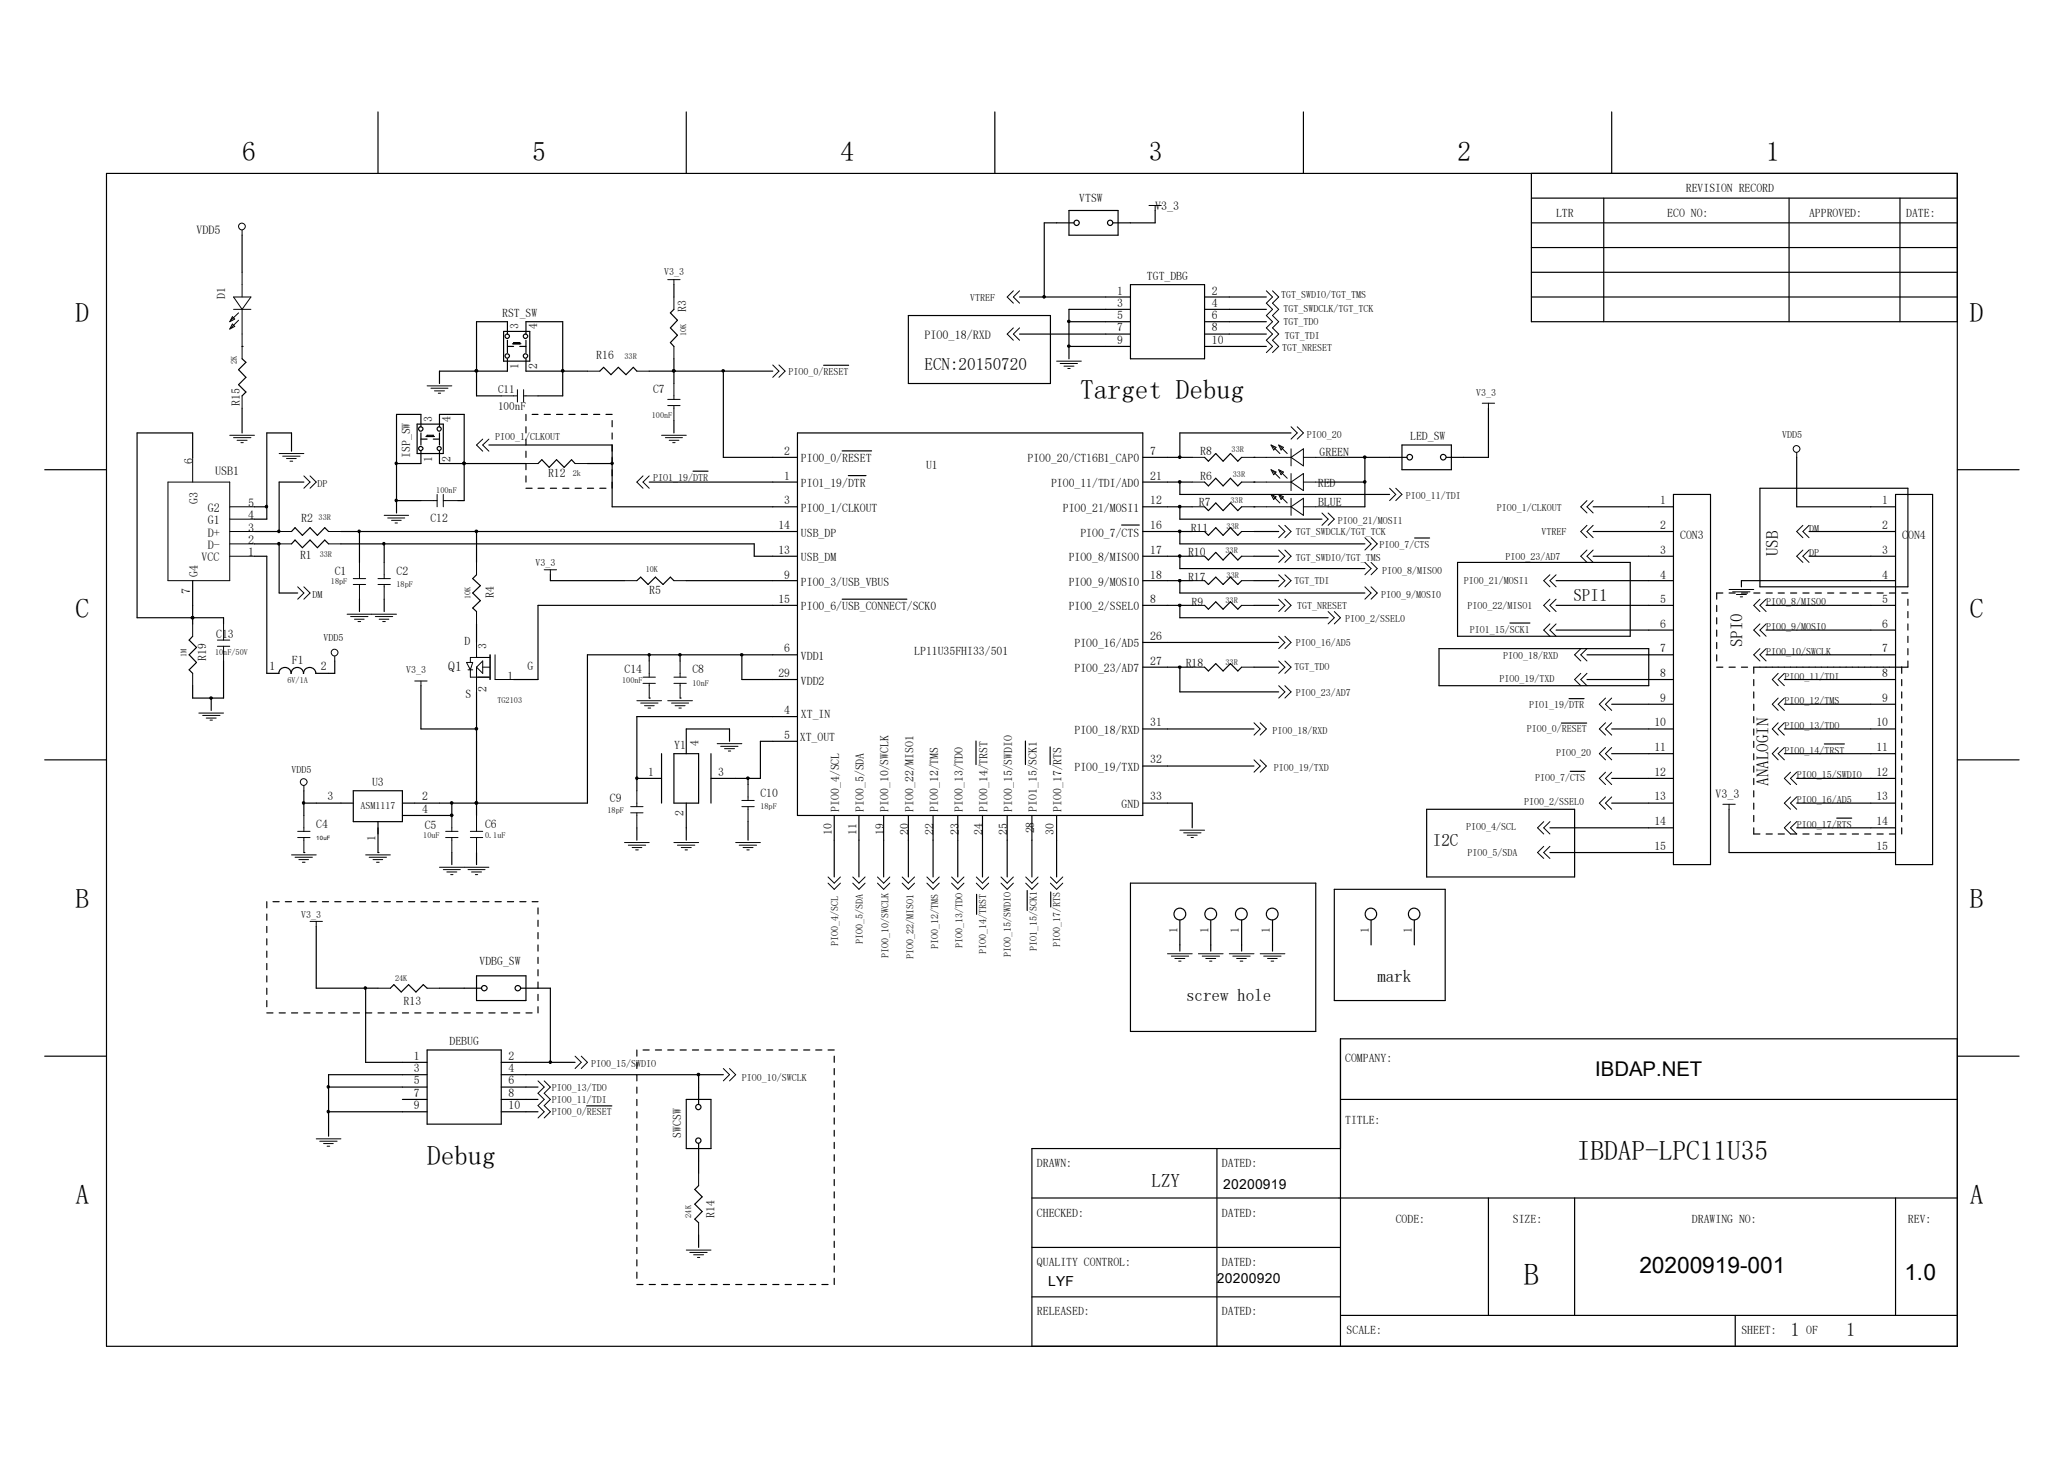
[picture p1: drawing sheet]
<svg xmlns="http://www.w3.org/2000/svg" width="297mm" height="210mm" viewBox="0 0 297 210" stroke-linecap="round" stroke-linejoin="round" font-family="sans-serif">
<g fill="none" stroke="#000" stroke-width=".17">
<path d="M54.4 16.1v8.8M98.8 16.1v8.8M143.2 16.1v8.8M187.6 16.1v8.8M231.9 16.1v8.8M15.3 24.9h266.4v168.8h-266.4zM34.8 33.8v5.4M153.8 30.3h7.1v3.5h-7.1zM154.6 32.1h-4.3v10.6M166.2 30.3v1.8h-6M220.4 28.5h61.3M220.4 32.1h61.3"/>
<path d="M220.4 39.2h61.3M220.4 24.9v21.4h61.3M220.4 35.6h61.3M230.8 28.5v17.8M257.5 28.5v17.8M273.4 28.5v17.8M34.8 49.8h.1M34.8 51.6l.6 .5-1.1 1.1 1.1 1.1-1.1 1 1.1 1.1-.6 .6M34.8 58.7v3.6M68.6 53.4h.1M72.5 47.7h3.7v4.3h-3.7zM73 48.1v-1.8h-4.4v10.7h3.5"/>
<path d="M73 51.6v1.8h-9.8v1.8M73 49.8h.9M73 49v1.7M73.7 49.5h1.3M73.9 49.5v-.2h.9v.2M74.8 49.8h.9M75.7 48.1v-1.8h5.3v10.7h-3.6M75.7 49v1.7M75.7 51.6v1.8h8.8M75.7 59.6v.9M76.6 59.6h.8M78.3 59.6h.9"/>
<path d="M80.1 59.6h.9M81 53.4h.1M81.9 59.6h.9M83.7 59.6h.8M85.4 59.6h.9M86.3 53.4l.6-.6 1 1.1 1.1-1.1 1.1 1.1 1-1.1 .6 .6M87.2 59.6h.9M93.4 53.4h17.8M97 53.4h.1M97 44.5l-.5 .5 1 1.1-1 1.1 1 1-1 1.1 .5 .5M97 41v1.7M97 51.6v3.6"/>
<path d="M104.1 53.4v12.4h10.7M118.5 52.5h3.6M130.7 45.4h20.5v9.8h-20.5zM146.7 42.7h16M146.7 48.1h16M153.8 46.3h8.9M153.8 49.8h8.9M162.7 41h10.7v10.6h-10.7zM162.7 44.5h-8.9v7.1M173.4 42.7h8.8M173.4 46.3h8.8M173.4 44.5h8.8"/>
<path d="M173.4 48.1h8.8M173.4 49.8h8.8M214.2 58.7v7.1h-6M220.4 42.7h61.3M6.4 67.6h8.9M27.7 65.8v-3.5h-8v26.6h12.5v.9M36.6 72.9h1.8M36.6 76.5h3.6M36.6 78.2h3.6M40.2 76.5h.1M40.2 78.2h.1M40.2 78.2v7.1h2.6"/>
<path d="M42 64.9v-2.6h-3.6v12.4h-1.8M42 78.2l.5-.5 1 1.1 1.1-1.1 1.1 1.1 1-1.1 .6 .5M42 76.5l.5-.6 1 1.1 1.1-1.1 1.1 1.1 1-1.1 .6 .6M43.7 69.4h-3.5v7.1M49.1 78.2h59.4v1.8h6.3M49.1 76.5h65.7M51.7 76.5v4.4M55.3 78.2v2.7M57.1 72h3.5M60 61h3.8v4.2h-3.8zM60.6 61.4v-1.8h-3.5v14.2M60.6 62.3v1.7"/>
<path d="M60.6 64.9v1.8h-3.5M60.6 63.2h.9M61.3 62.8h1.2M61.5 62.8v-.2h.9v.2M62.4 63.2h.8M63.2 64.9v1.8h12.5v.9M63.2 61.4v-1.8h3.6v12.4h-.9M63.2 62.3v1.7M66.8 66.7h.1M68.6 76.5v4.4M70.4 64h17.7v8.9h26.7M75.7 61.4v.9"/>
<path d="M75.7 63.2v.8M75.7 64.9v.9M75.7 68.5v.9M75.7 70.2h.9M77.4 70.2h.9M77.4 66.7l.6-.6 1 1.1 1.1-1.1 1.1 1.1 1.1-1.1 .5 .6M79.2 70.2h.9M81 70.2h.9M82.8 70.2h.9M84.5 70.2h.9M84.5 66.7h3.6M86.3 70.2h.9"/>
<path d="M88.1 60.5v.9M88.1 62.3v.9M93.4 69.4h21.4M97 60.5v1.8M99.7 67.8h2.2M114.8 62.3h49.7v55h-49.7zM121.2 64.9h4.2M122.1 68.4h2.5M161.4 75.5h2.6M164.5 69.4h7.1M164.5 65.8h7.1M164.5 72.9h7.1"/>
<path d="M164.5 76.5h7.1M169.8 69.4v1.7h30.2M169.8 72.9v1.8h20.4M169.8 76.5v1.7h26.6M173.4 72.9l.5 .6 1.1-1.1 1 1.1 1.1-1.1 1 1.1 .6-.6M173.4 65.8l.5 .6 1.1-1.2 1 1.2 1.1-1.2 1 1.2 .6-.6M173.4 76.5l.5 .5 1.1-1.1 1 1.1 1.1-1.1 1 1.1 .6-.5M173.4 69.4l.5 .5 1.1-1.1 1 1.1 1.1-1.1 1 1.1 .6-.5M180.5 72.9h.1M180.5 65.8h.1M180.5 69.4h.1M180.5 76.5h3.5"/>
<path d="M185.8 62.3h-16v3.5M191.1 69.4h5.3M191.1 65.8h11.4M196.4 65.8v7.1h-5.3M201.8 64h7.1v3.6h-7.1zM203.6 77.4h2.1M229.3 72.9h11.5M229.3 76.5h11.5M240.8 71.1h5.4v53.3h-5.4zM253.3 70.2h21.3v14.2h-21.3zM258.6 65.8v7.1h14.2M260.3 76.5h12.5"/>
<path d="M272.8 71.1h5.3v53.3h-5.3zM281.7 67.6h8.9M27.7 88.9h.1M27.7 83.5v6.3M27.7 91.5l-.5 .6 1.1 1-1.1 1.1 1.1 1.1-1.1 1.1 .5 .5M32.2 95.1v5.3h-4.5v-1.7M36.6 80h1.8v16.9h1.8M40.1 96.9a.89 .89 0 0 1 .9-.9 .89 .89 0 0 1 .9 .9M41.9 96.9a.89 .89 0 0 1 .9-.9 .89 .89 0 0 1 .9 .9h-.1M43.7 96.9a.89 .89 0 0 1 .9-.9 .89 .89 0 0 1 .9 .9h-.1M48.2 95.1v1.8h-2.7M51.7 86.2v1.8"/>
<path d="M55.3 86.2v1.8M60.6 98.7v6.2h8M68.6 82.7l-.6 .5 1.1 1.1-1.1 1 1.1 1.1-1.1 1.1 .6 .5M68.6 89.8v2.6M68.6 99.5v17.8M79.2 82.7v.8h10.7M91.7 83.5l.5-.5 1.1 1.1 1-1.1 1.1 1.1 1.1-1.1 .5 .5M93.4 94.2v.9M97.9 94.2v.9M98.8 83.5h16M106.8 94.2v3.6h8M114.8 87.1h-37.4v10.7h-3.5"/>
<path d="M114.8 94.2h-30.3v21.3h-26.6M121.2 86.2h9.3M164.5 96h7.1M164.5 87.1h7.1M164.5 83.5h7.1M164.5 80h7.1M164.5 92.4h19.5M169.8 83.5v1.8h26.6M169.8 80v1.8h26.6M169.8 87.1v1.8h21.3M169.8 96v3.5h14.2M173.4 87.1l.5 .5 1.1-1 1 1 1.1-1 1 1 .6-.5"/>
<path d="M173.4 80l.5 .6 1.1-1.1 1 1.1 1.1-1.1 1 1.1 .6-.6M173.4 83.5l.5 .6 1.1-1.1 1 1.1 1.1-1.1 1 1.1 .6-.6M173.4 96l.5 .5 1.1-1 1 1 1.1-1 1 1 .6-.5M180.5 96h3.5M180.5 87.1h3.5M180.5 83.5h3.5M180.5 80h3.5M207.1 93.3h30.2v5.4h-30.2zM209.8 80.9h24.8v10.6h-24.8zM217.3 89.6h2.9M223.9 87.1h16.9M223.9 83.5h16.9"/>
<path d="M223.9 90.6h16.9M228.4 94.2h12.4M228.4 97.8h12.4M229.3 80h11.5M247.1 96h.8M247.1 87.1v.9M247.1 88.9v.9M247.1 90.6v.9M247.1 92.4v.9M247.1 94.2v.9M247.9 85.3h-.8v.9M248.8 96h.9"/>
<path d="M248.8 85.3h.9M250.6 96h.9M250.6 85.3h.9M252.4 97.8v.9M252.4 99.5v.9M252.4 85.3h.9M254.2 85.3h.9M254.2 94.2h18.6M254.2 87.1h18.6M254.2 90.6h18.6M255.9 85.3h.9M256.8 97.8h16"/>
<path d="M257.7 85.3h.9M259.5 85.3h.8M260.3 80h12.5M261.2 85.3h.9M263 85.3h.9M264.8 85.3h.9M266.6 85.3h.9M268.4 85.3h.8M270.1 85.3h.9M271.9 85.3h.9M272.8 83.5h-22.2v.9M273.7 96v.9"/>
<path d="M273.7 97.8v.9M273.7 99.5v.9M273.7 85.3h.9M274.6 95.1v.9h-22.2v.9M274.6 86.2v.9M274.6 88v.9M274.6 89.8v.8M274.6 91.5v.9M274.6 93.3v.9M6.4 109.3h8.9M30.4 100.4v1.8M43.7 115.5h7.1"/>
<path d="M43.7 113.8v3.5M50.8 113.8h7.1v4.4h-7.1zM54.4 118.2v4.5M57.9 117.3h7.1M65 117.3h.1M65 115.5v1.8M68.6 115.5h.1M91.7 112h.1M91.7 119.1v1.8M91.7 112h3.5M93.4 100.4h.1M95.2 108.4v7.1"/>
<path d="M97 108.4h3.5v7.1h-3.5zM97.9 100.4h.1M98.8 115.5v5.4M102.3 108.4v7.1M105 106.7v-1.8h-6.2v3.5M107.7 112v.9M107.7 118.2v2.7M114.8 103.1h-23.1v10.7M114.8 106.7h-5.4v5.3h-7.1M120.1 117.3v8.9M123.6 117.3v8.9M127.2 117.3v8.9"/>
<path d="M130.7 117.3v8.9M134.3 117.3v8.9M137.8 117.3v8.9M140.5 106.6v3.4M141.4 117.3v8.9M144.9 117.3v8.9M147.6 106.6v3.4M148.5 117.3v8.9M151.1 107.5v2.5M152.1 117.3v8.9M164.5 104.9h16M164.5 110.2h16"/>
<path d="M164.5 115.5h7.1v3.6M205.3 116.4h21.3v9.8h-21.3zM223.1 119.1h17.7M224.7 104h3.6M225.8 100.5h2.2M226 111h2.1M231.9 104.9h8.9M231.9 115.5h8.9M231.9 108.4h8.9M231.9 112h8.9M231.9 101.3h8.9M248.8 116.4v6.3h24"/>
<path d="M252.4 101.3v.9M252.4 103.1v.9M252.4 104.9v.9M252.4 106.7v.8M252.4 108.4v.9M252.4 110.2v.9M252.4 112v.9M252.4 113.8v.9M252.4 115.5v.9M252.4 117.3v.9M252.4 119.1v.9h.9M254.2 120h.9"/>
<path d="M255.9 120h.9M256.8 104.9h16M256.8 108.4h16M256.8 101.3h16M257.7 120h.9M258.6 115.5h14.2M258.6 112h14.2M258.6 119.1h14.2M259.5 120h.8M261.2 120h.9M262.6 107h2.8M263 120h.9"/>
<path d="M264.3 117.7h2.2M264.8 120h.9M266.6 120h.9M268.4 120h.8M270.1 120h.9M271.9 120h.9M273.7 101.3v.9M273.7 103.1v.9M273.7 104.9v.9M273.7 106.7v.8M273.7 108.4v.9M273.7 110.2v.9"/>
<path d="M273.7 112v.9M273.7 113.8v.9M273.7 115.5v.9M273.7 117.3v.9M273.7 119.1v.9M281.7 109.3h8.9M38.4 129.7v.9M38.4 131.5v.9M38.4 133.3v.9M38.4 135.1v.8M38.4 136.8v.9M38.4 138.6v.9"/>
<path d="M39.3 129.7h.9M41.1 129.7h.9M42.8 129.7h.9M43.7 122.7h.1M44.6 129.7h.9M45.5 133.3v8.9h8.9M46.4 129.7h.9M48.2 129.7h.9M50 129.7h.8M51.7 129.7h.9M53.5 129.7h.9M54.4 122.7h.1"/>
<path d="M55.3 129.7h.9M57.1 129.7h.8M58.8 129.7h.9M60.6 129.7h.9M62.4 129.7h.8M64.1 129.7h.9M65 122.7v1.7M65.9 129.7h.9M67.7 129.7h.9M68.6 122.7v1.7M69.5 129.7h.9M71.2 129.7h.9"/>
<path d="M73 129.7h.9M74.8 129.7h.9M76.6 129.7h.8M77.4 130.6v.9M77.4 132.4v.9M77.4 134.2v.9M77.4 135.9v.9M77.4 137.7v.9M77.4 139.5v.9M140.5 128.7v2.8M147.8 128.1v2.9M151.2 128.3v2.2"/>
<path d="M162.7 127.1h26.7v21.3h-26.7zM169.8 132.4v4.4M174.2 132.4v4.4M178.7 132.4v4.4M183.1 132.4v4.4M192 127.9h16v16h-16zM197.3 132.4v3.5M203.5 132.4v3.5M223.1 122.7h17.7M6.4 151.9h8.9M38.4 140.4v.9M38.4 142.2v.9"/>
<path d="M38.4 143.9v.9M38.4 145.7h.9M40.2 145.7h.9M42 145.7h.8M43.7 145.7h.9M45.5 145.7h.9M47.3 145.7h.9M47.3 156.4h14.2M47.3 159.9h14.2M49.1 145.7h.9M50.8 145.7h.9M52.6 145.7h.9"/>
<path d="M52.6 142.2v10.6h8.9M54.4 145.7h.9M56.2 145.7h.9M56.2 142.2l.5-.5 1 1 1.1-1 1.1 1 1-1 .6 .5M57.9 158.2h3.6M57.9 145.7h.9M59.7 145.7h.9M61.5 151.1h10.6v10.6h-10.6zM61.5 145.7h.9M61.5 154.6h-14.2v8.9M63.2 145.7h.9M63.2 142.2h6.1"/>
<path d="M65 145.7h.9M66.8 145.7h.9M68.6 140.4h7.1v3.5h-7.1zM68.6 145.7h.9M70.4 145.7h.8M72.1 158.2h5.3M72.1 145.7h.9M72.1 152.8h10.7M72.1 154.6h32M72.1 156.4h5.3M72.1 159.9h5.3M73.9 145.7h.9"/>
<path d="M75 142.2h4.2v10.6M75.7 145.7h.9M77.4 141.3v.9M77.4 143.1v.8M77.4 144.8v.9M84.4 159.1h3.7M91.7 151.1v.8M91.7 152.8v.9M91.7 154.6v.9M91.7 156.4v.9M91.7 158.2v.9M91.7 159.9v.9"/>
<path d="M92.5 151.1h.9M94.3 151.1h.9M96.1 151.1h.9M97.9 151.1h.9M98.8 158.2h3.5v7h-3.5zM99.7 151.1h.8M100.5 154.6v4.3M101.4 151.1h.9M103.2 151.1h.9M105 151.1h.9M106.8 151.1h.9M108.5 151.1h.9"/>
<path d="M110.3 151.1h.9M112.1 151.1h.9M113.9 151.1h.9M115.7 151.1h.8M117.4 151.1h.9M119.2 151.1h.9M120.1 151.9v.9M120.1 153.7v.9M120.1 155.5v.9M120.1 157.3v.9M120.1 159.1v.8M192.9 158.2h88.8"/>
<path d="M281.7 149.5h-88.8v44.2M281.7 151.9h8.9M91.7 161.7v.9M91.7 163.5v.9M91.7 165.2v.9M91.7 167v.9M91.7 168.8v.9M91.7 170.6v.9M91.7 172.4v.8M91.7 174.1v.9M91.7 175.9v.9M91.7 177.7v.9"/>
<path d="M91.7 179.5v.9M100.5 164.5v4.3M100.5 177.7v1.8M100.5 170.6l-.5 .5 1 1.1-1 1 1 1.1-1 1.1 .5 .5M120.1 160.8v.9M120.1 162.6v.9M120.1 164.4v.8M120.1 166.1v.9M120.1 167.9v.9M120.1 169.7v.9M120.1 171.5v.9M120.1 173.2v.9"/>
<path d="M120.1 175v.9M120.1 176.8v.9M120.1 178.6v.9M148.5 172.4h133.2M148.5 179.5h44.4M175.1 165.2v28.5M192.9 165.2h-44.4v28.5M214.2 172.4v16.8M226.6 172.4v16.8M272.8 172.4v16.8M91.7 181.2v.9M91.7 183v.9"/>
<path d="M91.7 184.8h.8M93.4 184.8h.9M95.2 184.8h.9M97 184.8h.9M98.8 184.8h.9M100.5 184.8h.9M102.3 184.8h.9M104.1 184.8h.9M105.9 184.8h.9M107.7 184.8h.8M109.4 184.8h.9M111.2 184.8h.9"/>
<path d="M113 184.8h.9M114.8 184.8h.9M116.5 184.8h.9M118.3 184.8h.9M120.1 180.4v.8M120.1 182.1v.9M120.1 183.9v.9M148.5 186.6h44.4M192.9 189.2h88.8M249.7 189.2v4.5"/>
<circle cx="154.9" cy="32.1" r=".38"/>
<circle cx="159.8" cy="32.1" r=".38"/>
<circle cx="73" cy="48.4" r=".32"/>
<circle cx="73" cy="51.2" r=".32"/>
<circle cx="75.6" cy="48.4" r=".32"/>
<circle cx="75.6" cy="51.2" r=".32"/>
<circle cx="60.6" cy="61.7" r=".32"/>
<circle cx="60.6" cy="64.5" r=".31"/>
<circle cx="63.2" cy="61.7" r=".31"/>
<circle cx="63.2" cy="64.5" r=".3"/>
<circle cx="202.9" cy="65.8" r=".4"/>
<circle cx="207.7" cy="65.8" r=".4"/>
<circle cx="169.8" cy="131.5" r=".85"/>
<circle cx="174.2" cy="131.5" r=".85"/>
<circle cx="178.6" cy="131.5" r=".85"/>
<circle cx="183.1" cy="131.5" r=".85"/>
<circle cx="197.3" cy="131.5" r=".84"/>
<circle cx="203.5" cy="131.5" r=".84"/>
<circle cx="69.7" cy="142.2" r=".39"/>
<circle cx="74.5" cy="142.2" r=".39"/>
<circle cx="100.5" cy="159.3" r=".38"/>
<circle cx="100.5" cy="164.1" r=".38"/>
</g>
<g fill="none" stroke="#000" stroke-width=".14">
<path d="M34.8 33.1v.7M34.8 39.2v3.5M165.4 29.6h1.7M166.2 29.6v.7M33.4 46.6l.4 .4-.7 .3zM33.4 45.6l.4 .3-.7 .4zM33.6 44.5h2.5M33.6 42.7h2.5l-1.3 1.8zM34.3 45l-1.1 1.1M34.3 46.1l-1.1 1.1M34.8 44.5v7.1M34.8 57v1.7"/>
<path d="M61.5 55.5h3.5M62 55.9h2.5M62.5 56.2h1.5M63.1 56.6h.3M72.1 57h2.4M74.5 56.1v1.7M75.4 57h2M75.4 56.1v1.7M84.5 53.4h1.8M91.7 53.4h1.7M96.1 58.3h1.8M96.1 57.5h1.8"/>
<path d="M96.1 40.2h1.8M97 40.2v.8M97 42.7v1.8M97 49.8v1.8M97 55.2v2.3M97 58.3v2.2M111.2 52.5l.9 .9-.9 .9M112.1 52.5l.9 .9-.9 .9M145.8 41.8l-.9 .9 .9 .9M145.8 47.2l-.9 .9 .9 .9M146.7 41.8l-.9 .9 .9 .9M146.7 47.2l-.9 .9 .9 .9"/>
<path d="M152.1 52h3.5M152.6 52.3h2.5M153.1 52.7h1.5M153.7 53h.3M182.2 41.8l.9 .9-.9 .9 .9 .9-.9 .9 .9 .9-.9 .9 .9 .9-.9 .9 .9 .8-.9 .9M183.1 41.8l.9 .9-.9 .9 .9 .9-.9 .9 .9 .9-.9 .9 .9 .9-.9 .9 .9 .8-.9 .9M213.3 58h1.8M214.2 58v.7M24.2 69.4h8.9v14.1h-8.9zM27.7 65.8v3.6M33.1 78.2h3.5M33.1 76.5h3.5"/>
<path d="M33.1 74.7h3.5M33.1 72.9h3.5M33.1 62.6h3.5M33.6 63h2.5M34.1 63.3h1.5M34.7 63.7h.3M40.2 78.2h1.8M40.2 76.5h1.8M40.2 65.2h3.5M40.7 65.6h2.5M41.2 66h1.4M41.7 66.4h.4"/>
<path d="M43.7 68.5l.9 .9-.9 .8M44.6 68.5l.9 .9-.9 .8M47.3 78.2h1.8M47.3 76.5h1.8M55.3 74.1h3.5M55.8 74.5h2.5M56.3 74.9h1.4M56.9 75.2h.3M60.6 72h2.3M62.9 71.1v1.8M63.8 72h2.1M63.8 71.1v1.8"/>
<path d="M69.5 63.2l-.9 .8 .9 .9M70.4 63.2l-.9 .8 .9 .9M75.7 66.7h1.7M82.8 66.7h1.7M92.5 68.5l-.8 .9 .8 .8M93.4 68.5l-.9 .9 .9 .8M95.2 62.6h3.6M95.8 63h2.4M96.3 63.3h1.4M96.8 63.7h.4M171.6 69.4h1.8M171.6 76.5h1.8"/>
<path d="M171.6 72.9h1.8M171.6 65.8h1.8M178.7 69.4h7.1M178.7 76.5h1.8M178.7 72.9h7.1M178.7 65.8h7.1M182.9 64l.7 .4-.3 .3zM182.9 71.1l.7 .4-.3 .4zM182.9 67.6l.7 .3-.3 .4zM183.1 64.2l1.1 1M183.1 71.3l1.1 1.1M183.1 67.7l1.1 1.1"/>
<path d="M184 64l.7 .4-.3 .3zM184 71.1l.7 .4-.3 .4zM184 67.6l.7 .3-.3 .4zM184 79.1l.9 .9-.9 .9M184 75.6l.9 .9-.9 .9M184.2 64.2l1.1 1M184.2 71.3l1.1 1.1M184.2 67.7l1.1 1.1M184.9 79.1l.9 .9-.9 .9M184.9 75.6l.9 .9-.9 .9M185.8 64.6v2.4M185.8 68.1v2.5"/>
<path d="M185.8 71.7v2.4M185.8 65.8l1.8-1.2v2.4zM185.8 69.4l1.8-1.3v2.5zM185.8 72.9l1.8-1.2v2.4zM185.8 61.4l.9 .9-.9 .9M186.7 61.4l.9 .9-.9 .9M187.6 69.4h3.5M187.6 72.9h3.5M187.6 65.8h3.5M190.2 73.8l.9 .9-.9 .9M191.1 73.8l.9 .9-.9 .9M196.4 77.4l.9 .8-.9 .9"/>
<path d="M197.3 77.4l.9 .8-.9 .9M200 70.2l.9 .9-.9 .9M200.9 70.2l.9 .9-.9 .9M228.4 79.1l-.9 .9 .9 .9M228.4 75.6l-.9 .9 .9 .9M228.4 72l-.9 .9 .9 .9M229.3 79.1l-.9 .9 .9 .9M229.3 75.6l-.9 .9 .9 .9M229.3 72l-.9 .9 .9 .9M258.6 65.1v.7M259.5 79.1l-.9 .9 .9 .9M259.5 75.6l-.9 .9 .9 .9"/>
<path d="M260.3 79.1l-.8 .9 .8 .9M260.3 75.6l-.8 .9 .8 .9M27.7 89.8v1.7M27.7 96.9v1.8M31.3 93h1.8M31.3 92.1h1.8M32.2 89.8v2.3M32.2 93v2.1M33.1 80h3.5M42.8 84.4l.9 .9-.9 .9M43.7 84.4l.9 .9-.9 .9M48.2 94.4v.7"/>
<path d="M50 88.4h7.1M50.5 88.7h2.5M50.8 84.1h1.8M50.8 83.2h1.8M51 89.1h1.4M51.5 89.4h.4M51.7 80.9v2.3M51.7 84.1v2.1M54 88.7h2.5M54.4 84.1h1.8M54.4 83.2h1.8M54.6 89.1h1.4"/>
<path d="M55.1 89.4h.4M55.3 80.9v2.3M55.3 84.1v2.1M59.7 98h1.8M60.6 98v.7M67.1 95.3h.9l-.3 1.1zM67.4 96.4h.6M67.7 96.2v1.2h2.8M68.6 80.9v1.8M68.6 88v1.8M68.6 92.4v2.2M68.6 96v3.5"/>
<path d="M68.6 96l.9-.9v1.8zM69.5 96h1M70.5 94.2v3.6M70.5 94.6h-2.8v.7M71.2 94.2v3.6h2.7M78.3 82h1.8M79.2 82v.7M89.9 83.5h1.8M92.5 97.4h1.8M92.5 98.3h1.8M93.4 95.1v2.3M93.4 98.3v2.1"/>
<path d="M97 83.5h1.8M97 97.4h1.8M97 98.3h1.8M97.9 95.1v2.3M97.9 98.3v2.1M171.6 83.5h1.8M171.6 80h1.8M171.6 96h1.8M171.6 87.1h1.8M178.7 83.5h1.8M178.7 80h1.8M178.7 96h1.8"/>
<path d="M178.7 87.1h1.8M184 86.2l.9 .9-.9 .9M184 91.5l.9 .9-.9 .9M184 82.7l.9 .8-.9 .9M184 95.1l.9 .9-.9 .9M184 98.7l.9 .8-.9 .9M184.9 86.2l.9 .9-.9 .9M184.9 91.5l.9 .9-.9 .9M184.9 82.7l.9 .8-.9 .9M184.9 95.1l.9 .9-.9 .9M184.9 98.7l.9 .8-.9 .9M191.1 88l.9 .9-.9 .9"/>
<path d="M192 88l.9 .9-.9 .9M196.4 80.9l.9 .9-.9 .9M196.4 84.4l.9 .9-.9 .9M197.3 80.9l.9 .9-.9 .9M197.3 84.4l.9 .9-.9 .9M223.1 82.7l-.9 .8 .9 .9M223.1 86.2l-.9 .9 .9 .9M223.1 89.8l-.9 .8 .9 .9M223.9 82.7l-.8 .8 .8 .9M223.9 86.2l-.8 .9 .8 .9M223.9 89.8l-.8 .8 .8 .9M227.5 93.3l-.9 .9 .9 .9"/>
<path d="M227.5 96.9l-.9 .9 .9 .9M228.4 93.3l-.9 .9 .9 .9M228.4 96.9l-.9 .9 .9 .9M248.8 84.8h3.6M249.3 85.1h2.5M249.9 85.5h1.4M250.4 85.9h.4M253.3 86.2l-.9 .9 .9 .9M253.3 93.3l-.9 .9 .9 .9M253.3 89.8l-.9 .8 .9 .9M254.2 86.2l-.9 .9 .9 .9M254.2 89.8l-.9 .8 .9 .9"/>
<path d="M254.2 93.3l-.9 .9 .9 .9M255.9 96.9l-.8 .9 .8 .9M256.8 96.9l-.9 .9 .9 .9M28.6 102.6h3.6M29.2 102.9h2.5M29.7 103.3h1.4M30.2 103.6h.4M42.8 119.6h1.8M43.7 113v.8M43.7 117.3v2.3M64.1 119.6h1.8M65 117.3v2.3"/>
<path d="M67.7 119.6h1.8M68.6 117.3v2.3M90.8 116.9h1.7M90.8 116h1.7M91.7 113.8v2.2M91.7 116.9v2.2M91.7 100.8h3.5M92.2 101.1h2.5M92.8 101.5h1.3M93.3 101.9h.3M96.1 100.8h3.6M96.6 101.1h2.5"/>
<path d="M97.2 101.5h1.4M97.7 101.9h.3M103.2 107h3.6M103.7 107.4h2.5M104.3 107.7h1.4M104.8 108h.4M106.8 116h1.7M106.8 115.2h1.7M107.7 112.9v2.3M107.7 116v2.2M169.8 119.4h3.6M170.3 119.8h2.5"/>
<path d="M180.5 104l.9 .9-.9 .9M180.5 109.3l.9 .9-.9 .9M181.4 104l.8 .9-.8 .9M181.4 109.3l.8 .9-.8 .9M222.2 118.2l-.9 .9 .9 .9M223.1 118.2l-.9 .9 .9 .9M231.1 100.4l-.9 .9 .9 .9M231.1 107.5l-.9 .9 .9 .9M231.1 111.1l-.9 .9 .9 .9M231.1 114.7l-.9 .8 .9 .9M231.1 104l-.9 .9 .9 .9M231.9 111.1l-.8 .9 .8 .9"/>
<path d="M231.9 114.7l-.8 .8 .8 .9M231.9 100.4l-.8 .9 .8 .9M231.9 107.5l-.8 .9 .8 .9M231.9 104l-.8 .9 .8 .9M247.9 115.7h1.8M248.8 115.7v.7M255.9 107.5l-.8 .9 .8 .9M255.9 104l-.8 .9 .8 .9M255.9 100.4l-.8 .9 .8 .9M256.8 107.5l-.9 .9 .9 .9M256.8 104l-.9 .9 .9 .9M256.8 100.4l-.9 .9 .9 .9"/>
<path d="M257.7 111.1l-.9 .9 .9 .9M257.7 114.7l-.9 .8 .9 .9M257.7 118.2l-.9 .9 .9 .9M258.6 111.1l-.9 .9 .9 .9M258.6 114.7l-.9 .8 .9 .9M258.6 118.2l-.9 .9 .9 .9M42 123h3.5M42.5 123.3h2.5M42.8 120.5h1.8M43 123.7h1.4M43.5 124.1h.4M43.7 120.5v2.2"/>
<path d="M44.6 132.6h1.8M45.5 132.6v.7M52.6 123h3.6M53.1 123.3h2.5M53.7 123.7h1.4M54.2 124.1h.4M63.2 124.8h7.2M63.8 125.1h2.5M64.1 120.5h1.8M64.3 125.4h1.4M64.9 125.8h.3M65 120.5v2.2"/>
<path d="M67.4 125.1h2.4M67.7 120.5h1.8M67.9 125.4h1.4M68.4 125.8h.3M68.6 120.5v2.2M89.9 121.2h3.5M90.4 121.6h2.5M91 121.9h1.4M91.5 122.3h.4M97 121.2h3.5M97.5 121.6h2.5M98 121.9h1.5"/>
<path d="M98.6 122.3h.3M105.9 121.2h3.5M106.4 121.6h2.5M106.9 121.9h1.5M107.5 122.3h.3M119.2 127.1l.9 .8 .8-.8M119.2 126.2l.9 .9 .8-.9M122.7 127.1l.9 .8 .9-.8M122.7 126.2l.9 .9 .9-.9M126.3 127.1l.9 .8 .9-.8M126.3 126.2l.9 .9 .9-.9M129.8 127.1l.9 .8 .9-.8"/>
<path d="M129.8 126.2l.9 .9 .9-.9M133.4 127.1l.9 .8 .9-.8M133.4 126.2l.9 .9 .9-.9M136.9 127.1l.9 .8 .9-.8M136.9 126.2l.9 .9 .9-.9M140.5 127.1l.9 .8 .9-.8M140.5 126.2l.9 .9 .9-.9M144.1 126.2l.8 .9 .9-.9M144.1 127.1l.8 .8 .9-.8M147.6 127.1l.9 .8 .9-.8M147.6 126.2l.9 .9 .9-.9M151.2 127.1l.9 .8 .9-.8"/>
<path d="M151.2 126.2l.9 .9 .9-.9M168 137.2h3.6M168.6 137.6h2.5M169.1 137.9h1.4M169.6 138.3h.4M170.9 120.2h1.4M171.4 120.5h.3M172.5 137.2h3.5M173 137.6h2.5M173.5 137.9h1.5M174.1 138.3h.3M176.9 137.2h3.6"/>
<path d="M177.4 137.6h2.5M178 137.9h1.4M178.5 138.3h.4M181.4 137.2h3.5M181.9 137.6h2.5M182.4 137.9h1.4M182.9 138.3h.4M222.2 121.8l-.9 .9 .9 .8M223.1 121.8l-.9 .9 .9 .8M54.4 142.2h1.8M61.5 142.2h1.7M77.4 155.5l.9 .9-.9 .9 .9 .9-.9 .9 .9 .8-.9 .9"/>
<path d="M78.3 155.5l.9 .9-.9 .9 .9 .9-.9 .9 .9 .8-.9 .9M82.8 151.9l.9 .9-.9 .9M83.7 151.9l.8 .9-.8 .9M104.1 153.7l.9 .9-.9 .9M105 153.7l.9 .9-.9 .9M45.5 163.8h3.6M46 164.2h2.5M46.6 164.5h1.4M47.1 164.9h.4M98.8 179.8h3.5M100.5 168.8v1.8M100.5 175.9v1.8"/>
<path d="M99.3 180.2h2.5M99.8 180.5h1.5M100.4 180.9h.3"/>
<circle cx="34.8" cy="32.6" r=".49"/>
<circle cx="258.5" cy="64.6" r=".49"/>
<circle cx="48.2" cy="93.9" r=".49"/>
<circle cx="43.7" cy="112.5" r=".49"/>
</g>
<g fill="#000" stroke="#000" stroke-width=".14">
<path d="M68.4 53.2h.3v.3h-.3z" fill-rule="evenodd"/>
<path d="M68.4 53.2h.3v.3h-.3z" fill-rule="evenodd"/>
<path d="M80.9 53.2h.2v.3h-.2z" fill-rule="evenodd"/>
<path d="M80.9 53.2h.2v.3h-.2z" fill-rule="evenodd"/>
<path d="M96.8 53.2h.3v.3h-.3z" fill-rule="evenodd"/>
<path d="M96.8 53.2h.3v.3h-.3z" fill-rule="evenodd"/>
<path d="M103.9 53.2h.3v.3h-.3z" fill-rule="evenodd"/>
<path d="M150.1 42.6h.3v.2l-.2 .1-.1-.1z" fill-rule="evenodd"/>
<path d="M153.7 46.1h.3v.3h-.3z" fill-rule="evenodd"/>
<path d="M153.7 49.7h.3v.2h-.3z" fill-rule="evenodd"/>
<path d="M38.2 72.8h.3v.2l-.1 .1-.2-.1z" fill-rule="evenodd"/>
<path d="M40 76.3h.2v.3h-.1h-.1z" fill-rule="evenodd"/>
<path d="M40 78.1h.2v.2l-.1 .1-.1-.1z" fill-rule="evenodd"/>
<path d="M51.6 76.3h.2v.3h-.1h-.1z" fill-rule="evenodd"/>
<path d="M55.1 78.1h.3v.2l-.2 .1-.1-.1z" fill-rule="evenodd"/>
<path d="M56.9 71.9h.2v.2l-.1 .1-.1-.1z" fill-rule="evenodd"/>
<path d="M56.9 66.5h.2v.3l-.1 .1-.1-.1z" fill-rule="evenodd"/>
<path d="M66.6 66.5h.3v.3l-.1 .1-.2-.1z" fill-rule="evenodd"/>
<path d="M66.6 66.5h.3v.3l-.1 .1-.2-.1z" fill-rule="evenodd"/>
<path d="M68.4 76.3h.3v.3h-.2h-.1z" fill-rule="evenodd"/>
<path d="M88 66.5h.2v.3l-.1 .1-.1-.1z" fill-rule="evenodd"/>
<path d="M169.6 76.3h.3v.3h-.1h-.2z" fill-rule="evenodd"/>
<path d="M169.6 79.9h.3v.2l-.1 .1-.2-.1z" fill-rule="evenodd"/>
<path d="M169.6 65.6h.3v.3l-.1 .1-.2-.1z" fill-rule="evenodd"/>
<path d="M169.6 69.2h.3v.3h-.1h-.2z" fill-rule="evenodd"/>
<path d="M169.6 72.8h.3v.2l-.1 .1-.2-.1z" fill-rule="evenodd"/>
<path d="M196.3 65.6h.2v.3l-.1 .1-.1-.1z" fill-rule="evenodd"/>
<path d="M196.3 69.2h.2v.3h-.1h-.1z" fill-rule="evenodd"/>
<path d="M27.6 88.7h.2v.3h-.2z" fill-rule="evenodd"/>
<path d="M27.6 88.7h.2v.3h-.2z" fill-rule="evenodd"/>
<path d="M93.3 94.1h.2v.2h-.2z" fill-rule="evenodd"/>
<path d="M97.7 94.1h.3v.2h-.3z" fill-rule="evenodd"/>
<path d="M106.6 94.1h.3v.2h-.3z" fill-rule="evenodd"/>
<path d="M169.6 83.4h.3v.3h-.3z" fill-rule="evenodd"/>
<path d="M169.6 87h.3v.2h-.3z" fill-rule="evenodd"/>
<path d="M169.6 95.9h.3v.2h-.3z" fill-rule="evenodd"/>
<path d="M30.2 100.3h.3v.2h-.3z" fill-rule="evenodd"/>
<path d="M43.6 115.4h.2v.2l-.1 .1-.1-.1z" fill-rule="evenodd"/>
<path d="M64.9 117.2h.2v.2l-.1 .1-.1-.1z" fill-rule="evenodd"/>
<path d="M64.9 115.4h.2v.2l-.1 .1-.1-.1z" fill-rule="evenodd"/>
<path d="M68.4 104.7h.3v.3h-.2h-.1z" fill-rule="evenodd"/>
<path d="M68.4 115.4h.3v.2l-.2 .1-.1-.1z" fill-rule="evenodd"/>
<path d="M68.4 115.4h.3v.2l-.2 .1-.1-.1z" fill-rule="evenodd"/>
<path d="M91.5 111.8h.3v.3l-.1 .1-.2-.1z" fill-rule="evenodd"/>
<path d="M107.5 111.8h.3v.3l-.2 .1-.1-.1z" fill-rule="evenodd"/>
<path d="M47.1 156.2h.3v.3l-.2 .1-.1-.1z" fill-rule="evenodd"/>
<path d="M47.1 159.8h.3v.2l-.2 .1-.1-.1z" fill-rule="evenodd"/>
<path d="M52.4 142h.3v.3h-.1h-.2z" fill-rule="evenodd"/>
<path d="M79.1 152.7h.2v.2l-.1 .1-.1-.1z" fill-rule="evenodd"/>
<path d="M100.4 154.5h.3v.2l-.2 .1-.1-.1z" fill-rule="evenodd"/>
</g>
<text font-size="4.4" x="219.3" y="184.9">B</text>
<g font-size="3.9">
<text x="34.8" y="23.2">6</text>
<text x="76.6" y="23.2">5</text>
<text x="120.9" y="23.2">4</text>
<text x="165.4" y="23.2">3</text>
<text x="209.8" y="23.2">2</text>
<text x="254.2" y="23.2">1</text>
<text x="10.9" y="46.3">D</text>
<text x="283.5" y="46.3">D</text>
<text x="155.4" y="57.5">Target Debug</text>
<text x="10.9" y="88.9">C</text>
<text x="283.5" y="88.9">C</text>
<text x="10.9" y="130.6">B</text>
<text x="283.5" y="130.6">B</text>
<text x="61.5" y="167.6">Debug</text>
<text x="226.9" y="166.9">IBDAP-LPC11U35</text>
<text x="10.9" y="173.2">A</text>
<text x="283.5" y="173.2">A</text>
</g>
<g font-size="3.3">
<text x="235.9" y="183.1">20200919-001</text>
<text x="274.1" y="184.2">1.0</text>
</g>
<text font-size="2.9" x="229.6" y="154.8">IBDAP.NET</text>
<g font-size="2.7">
<text x="165.7" y="170.8">LZY</text>
<text x="257.7" y="192.2">1</text>
<text x="265.7" y="192.2">1</text>
</g>
<g font-size="2.5">
<text x="133.1" y="53.2">ECN:20150720</text>
<text x="255.9" y="80" transform="rotate(-90 255.9 80)">USB</text>
<text x="226.4" y="86.4">SPI1</text>
<text x="250.8" y="93.1" transform="rotate(-90 250.8 93.1)">SPI0</text>
<text x="254.5" y="113" transform="rotate(-90 254.5 113)">ANALOGIN</text>
<text x="206.2" y="121.8">I2C</text>
<text x="170.7" y="143.9">screw hole</text>
<text x="198.2" y="141.3">mark</text>
</g>
<g font-size="2">
<text x="176" y="171.1">20200919</text>
<text x="150.8" y="185">LYF</text>
<text x="175.1" y="184.6">20200920</text>
</g>
<text font-size="1.9" x="64.5" y="96.5">Q1</text>
<g font-size="1.7">
<text x="155.3" y="29.1">VTSW</text>
<text x="242.6" y="27.6">REVISION RECORD</text>
<text x="28.3" y="33.7">VDD5</text>
<text x="166.2" y="30.3">V3_3</text>
<text x="223.9" y="31.2">LTR</text>
<text x="239.9" y="31.2">ECO NO:</text>
<text x="260.3" y="31.2">APPROVED:</text>
<text x="274.3" y="31.2">DATE:</text>
<text x="165.1" y="40.2">TGT_DBG</text>
<text x="32.4" y="43" transform="rotate(-90 32.4 43)">D1</text>
<text x="72.3" y="45.6">RST_SW</text>
<text x="74.6" y="47.3" transform="rotate(-90 74.6 47.3)">3</text>
<text x="77.3" y="47.3" transform="rotate(-90 77.3 47.3)">4</text>
<text x="98.8" y="44.8" transform="rotate(-90 98.8 44.8)">R3</text>
<text x="160.8" y="42.4">1</text>
<text x="160.8" y="44.1">3</text>
<text x="160.8" y="45.9">5</text>
<text x="160.8" y="47.7">7</text>
<text x="174.4" y="42.4">2</text>
<text x="174.4" y="44.1">4</text>
<text x="174.4" y="45.9">6</text>
<text x="174.4" y="47.7">8</text>
<text x="74.6" y="53.1" transform="rotate(-90 74.6 53.1)">1</text>
<text x="77.3" y="53.1" transform="rotate(-90 77.3 53.1)">2</text>
<text x="85.8" y="51.6">R16</text>
<text x="133.1" y="48.7">PIO0_18/RXD</text>
<text x="160.8" y="49.5">9</text>
<text x="174.4" y="49.5">10</text>
<text x="34.5" y="58.4" transform="rotate(-90 34.5 58.4)">R15</text>
<text x="94" y="56.6">C7</text>
<text x="59" y="65.9" transform="rotate(-90 59 65.9)">ISP_SW</text>
<text x="62.2" y="60.7" transform="rotate(-90 62.2 60.7)">3</text>
<text x="64.9" y="60.7" transform="rotate(-90 64.9 60.7)">4</text>
<text x="112.9" y="65.5">2</text>
<text x="165.5" y="65.5">7</text>
<text x="172.7" y="65.5">R8</text>
<text x="189.9" y="65.6">GREEN</text>
<text x="202.9" y="63.3">LED_SW</text>
<text x="27.7" y="66.7" transform="rotate(-90 27.7 66.7)">6</text>
<text x="30.9" y="68.3">USB1</text>
<text x="62.2" y="66.5" transform="rotate(-90 62.2 66.5)">1</text>
<text x="64.9" y="66.5" transform="rotate(-90 64.9 66.5)">2</text>
<text x="78.9" y="68.6">R12</text>
<text x="112.9" y="69">1</text>
<text x="115.3" y="70.1">PIO1_19/DTR</text>
<text x="115.3" y="66.5">PIO0_0/RESET</text>
<text x="133.3" y="67.4">U1</text>
<text x="147.9" y="66.5">PIO0_20/CT16B1_CAP0</text>
<text x="151.3" y="70.1">PIO0_11/TDI/AD0</text>
<text x="165.5" y="69">21</text>
<text x="172.7" y="69">R6</text>
<text x="189.7" y="70.1">RED</text>
<text x="28.4" y="72.6" transform="rotate(-90 28.4 72.6)">G3</text>
<text x="29.9" y="77.2">D+</text>
<text x="29.9" y="75.4">G1</text>
<text x="29.9" y="73.6">G2</text>
<text x="35.7" y="76.5">3</text>
<text x="35.7" y="74.7">4</text>
<text x="35.7" y="72.9">5</text>
<text x="43.3" y="75">R2</text>
<text x="61.9" y="75.1">C12</text>
<text x="112" y="76.1">14</text>
<text x="112.9" y="72.6">3</text>
<text x="115.3" y="73.6">PIO0_1/CLKOUT</text>
<text x="115.3" y="77.2">USB_DP</text>
<text x="153" y="73.6">PIO0_21/MOSI1</text>
<text x="155.5" y="77.2">PIO0_7/CTS</text>
<text x="165.5" y="72.6">12</text>
<text x="165.5" y="76.1">16</text>
<text x="171.4" y="76.5">R11</text>
<text x="172.6" y="72.7">R7</text>
<text x="189.7" y="72.7">BLUE</text>
<text x="238.9" y="72.6">1</text>
<text x="238.9" y="76.1">2</text>
<text x="241.8" y="77.5">CON3</text>
<text x="270.9" y="72.6">1</text>
<text x="270.9" y="76.1">2</text>
<text x="273.8" y="77.5">CON4</text>
<text x="28.4" y="83" transform="rotate(-90 28.4 83)">G4</text>
<text x="29" y="80.7">VCC</text>
<text x="29.9" y="79">D-</text>
<text x="35.7" y="80">1</text>
<text x="35.7" y="78.2">2</text>
<text x="43.2" y="80.4">R1</text>
<text x="48.2" y="82.7">C1</text>
<text x="57.1" y="82.7">C2</text>
<text x="112" y="79.7">13</text>
<text x="112.9" y="83.2">9</text>
<text x="115.3" y="80.7">USB_DM</text>
<text x="153.8" y="80.7">PIO0_8/MISO0</text>
<text x="165.5" y="79.7">17</text>
<text x="165.5" y="83.2">18</text>
<text x="171" y="80">R10</text>
<text x="171" y="83.6">R17</text>
<text x="238.9" y="79.7">3</text>
<text x="238.9" y="83.2">4</text>
<text x="270.9" y="79.7">3</text>
<text x="270.9" y="83.2">4</text>
<text x="27.4" y="85.5" transform="rotate(-90 27.4 85.5)">7</text>
<text x="71.1" y="86" transform="rotate(-90 71.1 86)">R4</text>
<text x="93.4" y="85.5">R5</text>
<text x="112" y="86.8">15</text>
<text x="115.3" y="84.3">PIO0_3/USB_VBUS</text>
<text x="115.3" y="87.8">PIO0_6/USB_CONNECT/SCK0</text>
<text x="153.8" y="87.8">PIO0_2/SSEL0</text>
<text x="153.8" y="84.3">PIO0_9/MOSI0</text>
<text x="165.5" y="86.8">8</text>
<text x="171.5" y="87.1">R9</text>
<text x="238.9" y="86.8">5</text>
<text x="270.9" y="86.8">5</text>
<text x="29.7" y="95.1" transform="rotate(-90 29.7 95.1)">R19</text>
<text x="31.1" y="91.8">C13</text>
<text x="42" y="95.5">F1</text>
<text x="66.8" y="92.8">D</text>
<text x="70" y="93.3" transform="rotate(-90 70 93.3)">3</text>
<text x="112.9" y="93.9">6</text>
<text x="115.3" y="94.9">VDD1</text>
<text x="131.6" y="94.2">LP11U35FHI33/501</text>
<text x="154.6" y="93.1">PIO0_16/AD5</text>
<text x="165.5" y="92.1">26</text>
<text x="165.5" y="95.6">27</text>
<text x="238.9" y="90.3">6</text>
<text x="238.9" y="93.9">7</text>
<text x="270.9" y="90.3">6</text>
<text x="270.9" y="93.9">7</text>
<text x="38.8" y="96.4">1</text>
<text x="46.2" y="96.4">2</text>
<text x="67" y="100.5">S</text>
<text x="70" y="99.5" transform="rotate(-90 70 99.5)">2</text>
<text x="73" y="97.8">1</text>
<text x="75.9" y="96.4">G</text>
<text x="89.9" y="96.9">C14</text>
<text x="99.7" y="96.9">C8</text>
<text x="112" y="97.4">29</text>
<text x="115.3" y="98.5">VDD2</text>
<text x="154.6" y="96.7">PIO0_23/AD7</text>
<text x="170.6" y="96">R18</text>
<text x="238.9" y="97.4">8</text>
<text x="238.9" y="101">9</text>
<text x="270.9" y="97.4">8</text>
<text x="270.9" y="101">9</text>
<text x="97" y="107.7">Y1</text>
<text x="100.5" y="107.4" transform="rotate(-90 100.5 107.4)">4</text>
<text x="112.9" y="102.8">4</text>
<text x="112.9" y="106.3">5</text>
<text x="115.1" y="106.7">XT_OUT</text>
<text x="115.3" y="103.3">XT_IN</text>
<text x="154.6" y="105.6">PIO0_18/RXD</text>
<text x="165.5" y="104.5">31</text>
<text x="238.1" y="104.5">10</text>
<text x="270" y="104.5">10</text>
<text x="53.6" y="113">U3</text>
<text x="93.3" y="111.6">1</text>
<text x="103.4" y="111.6">3</text>
<text x="154.6" y="110.9">PIO0_19/TXD</text>
<text x="165.5" y="109.8">32</text>
<text x="238.1" y="108">11</text>
<text x="238.1" y="111.6">12</text>
<text x="270" y="108">11</text>
<text x="270" y="111.6">12</text>
<text x="45.5" y="119.1">C4</text>
<text x="47.1" y="115.2">3</text>
<text x="60.7" y="115.2">2</text>
<text x="60.7" y="116.9">4</text>
<text x="61.1" y="119.3">C5</text>
<text x="69.8" y="119.1">C6</text>
<text x="87.8" y="115.4">C9</text>
<text x="98.4" y="117.4" transform="rotate(-90 98.4 117.4)">2</text>
<text x="109.4" y="114.7">C10</text>
<text x="120.8" y="116.8" transform="rotate(-90 120.8 116.8)">PIO0_4/SCL</text>
<text x="124.3" y="116.8" transform="rotate(-90 124.3 116.8)">PIO0_5/SDA</text>
<text x="127.9" y="116.8" transform="rotate(-90 127.9 116.8)">PIO0_10/SWCLK</text>
<text x="131.4" y="116.8" transform="rotate(-90 131.4 116.8)">PIO0_22/MISO1</text>
<text x="135" y="116.8" transform="rotate(-90 135 116.8)">PIO0_12/TMS</text>
<text x="138.6" y="116.8" transform="rotate(-90 138.6 116.8)">PIO0_13/TDO</text>
<text x="142.1" y="116.8" transform="rotate(-90 142.1 116.8)">PIO0_14/TRST</text>
<text x="145.7" y="116.8" transform="rotate(-90 145.7 116.8)">PIO0_15/SWDIO</text>
<text x="148.8" y="119.9" transform="rotate(-90 148.8 119.9)">28</text>
<text x="149.2" y="116.8" transform="rotate(-90 149.2 116.8)">PIO1_15/SCK1</text>
<text x="152.8" y="116.8" transform="rotate(-90 152.8 116.8)">PIO0_17/RTS</text>
<text x="161.4" y="116.3">GND</text>
<text x="165.5" y="115.2">33</text>
<text x="238.1" y="115.2">13</text>
<text x="238.1" y="118.7">14</text>
<text x="246.9" y="114.8">V3_3</text>
<text x="270" y="115.2">13</text>
<text x="270" y="118.7">14</text>
<text x="54" y="121" transform="rotate(-90 54 121)">1</text>
<text x="119.7" y="120.1" transform="rotate(-90 119.7 120.1)">10</text>
<text x="123.3" y="120.1" transform="rotate(-90 123.3 120.1)">11</text>
<text x="127.2" y="120.1" transform="rotate(-90 127.2 120.1)">19</text>
<text x="130.8" y="120.1" transform="rotate(-90 130.8 120.1)">20</text>
<text x="134.3" y="120.1" transform="rotate(-90 134.3 120.1)">22</text>
<text x="138" y="120.1" transform="rotate(-90 138 120.1)">23</text>
<text x="141.4" y="120.1" transform="rotate(-90 141.4 120.1)">24</text>
<text x="144.9" y="120.1" transform="rotate(-90 144.9 120.1)">25</text>
<text x="151.7" y="120.1" transform="rotate(-90 151.7 120.1)">30</text>
<text x="238.1" y="122.3">15</text>
<text x="270" y="122.3">15</text>
<text x="169.5" y="134.3" transform="rotate(-90 169.5 134.3)">1</text>
<text x="173.9" y="134.3" transform="rotate(-90 173.9 134.3)">1</text>
<text x="178.3" y="134.3" transform="rotate(-90 178.3 134.3)">1</text>
<text x="182.8" y="134.3" transform="rotate(-90 182.8 134.3)">1</text>
<text x="197" y="134.3" transform="rotate(-90 197 134.3)">1</text>
<text x="203.2" y="134.3" transform="rotate(-90 203.2 134.3)">1</text>
<text x="69" y="138.8">VDBG_SW</text>
<text x="58.1" y="144.6">R13</text>
<text x="59.6" y="152.5">1</text>
<text x="59.6" y="154.2">3</text>
<text x="64.7" y="150.3">DEBUG</text>
<text x="73.2" y="152.5">2</text>
<text x="73.2" y="154.2">4</text>
<text x="193.6" y="152.8">COMPANY:</text>
<text x="59.6" y="156">5</text>
<text x="59.6" y="157.8">7</text>
<text x="59.6" y="159.6">9</text>
<text x="73.2" y="156">6</text>
<text x="73.2" y="157.8">8</text>
<text x="73.2" y="159.6">10</text>
<text x="193.6" y="161.7">TITLE:</text>
<text x="98" y="163.7" transform="rotate(-90 98 163.7)">SWCSW</text>
<text x="149.2" y="167.9">DRAWN:</text>
<text x="175.9" y="167.9">DATED:</text>
<text x="102.8" y="175.2" transform="rotate(-90 102.8 175.2)">R14</text>
<text x="149.2" y="175">CHECKED:</text>
<text x="175.9" y="175">DATED:</text>
<text x="200.9" y="175.9">CODE:</text>
<text x="217.7" y="175.9">SIZE:</text>
<text x="243.5" y="175.9">DRAWING NO:</text>
<text x="274.6" y="175.9">REV:</text>
<text x="149.2" y="182.1">QUALITY CONTROL:</text>
<text x="175.9" y="182.1">DATED:</text>
<text x="149.2" y="189.2">RELEASED:</text>
<text x="175.9" y="189.2">DATED:</text>
<text x="193.8" y="191.9">SCALE:</text>
<text x="250.6" y="191.9">SHEET:</text>
<text x="259.9" y="191.9">OF</text>
</g>
<g font-size="1.6">
<text x="71.7" y="56.6">C11</text>
<text x="71.7" y="59">100nF</text>
</g>
<g font-size="1.4">
<text x="95.6" y="39.6">V3_3</text>
<text x="139.6" y="43.3">VTREF</text>
<text x="184.4" y="42.9">TGT_SWDIO/TGT_TMS</text>
<text x="184.7" y="44.8">TGT_SWDCLK/TGT_TCK</text>
<text x="184.7" y="46.8">TGT_TDO</text>
<text x="113.5" y="53.9">PIO0_0/RESET</text>
<text x="184.5" y="50.5">TGT_NRESET</text>
<text x="184.9" y="48.7">TGT_TDI</text>
<text x="212.4" y="57">V3_3</text>
<text x="71.2" y="63.3">PIO0_1/CLKOUT</text>
<text x="188.1" y="63">PIO0_20</text>
<text x="256.5" y="63">VDD5</text>
<text x="45.7" y="70.1">DP</text>
<text x="94" y="69.2">PIO1_19/DTR</text>
<text x="202.3" y="71.9">PIO0_11/TDI</text>
<text x="186.5" y="77">TGT_SWDCLK/TGT_TCK</text>
<text x="192.5" y="75.4">PIO0_21/MOSI1</text>
<text x="215.4" y="73.5">PIO0_1/CLKOUT</text>
<text x="221.8" y="77">VTREF</text>
<text x="260.3" y="76.5">DM</text>
<text x="77.1" y="81.5">V3_3</text>
<text x="186.5" y="80.7">TGT_SWDIO/TGT_TMS</text>
<text x="198.5" y="78.8">PIO0_7/CTS</text>
<text x="198.9" y="82.5">PIO0_8/MISO0</text>
<text x="216.7" y="80.6">PIO0_23/AD7</text>
<text x="260.3" y="80">DP</text>
<text x="45" y="86">DM</text>
<text x="186.3" y="84.1">TGT_TDI</text>
<text x="186.7" y="87.6">TGT_NRESET</text>
<text x="193.6" y="89.4">PIO0_2/SSEL0</text>
<text x="198.8" y="86">PIO0_9/MOSI0</text>
<text x="210.7" y="84.1">PIO0_21/MOSI1</text>
<text x="211.2" y="87.6">PIO0_22/MISO1</text>
<text x="254.2" y="87.1">PIO0_8/MISO0</text>
<text x="46.6" y="92.3">VDD5</text>
<text x="186.5" y="93">PIO0_16/AD5</text>
<text x="211.5" y="91">PIO1_15/SCK1</text>
<text x="216.3" y="94.8">PIO0_18/RXD</text>
<text x="254.2" y="94.2">PIO0_10/SWCLK</text>
<text x="254.2" y="90.6">PIO0_9/MOSI0</text>
<text x="58.5" y="96.9">V3_3</text>
<text x="186.3" y="96.4">TGT_TDO</text>
<text x="186.5" y="100.1">PIO0_23/AD7</text>
<text x="215.8" y="98.1">PIO0_19/TXD</text>
<text x="220" y="101.9">PIO1_19/DTR</text>
<text x="256.8" y="101.3">PIO0_12/TMS</text>
<text x="256.8" y="97.8">PIO0_11/TDI</text>
<text x="183.1" y="105.6">PIO0_18/RXD</text>
<text x="219.7" y="105.4">PIO0_0/RESET</text>
<text x="256.8" y="104.9">PIO0_13/TDO</text>
<text x="42" y="111.3">VDD5</text>
<text x="183.3" y="110.9">PIO0_19/TXD</text>
<text x="220.9" y="112.3">PIO0_7/CTS</text>
<text x="223.9" y="108.8">PIO0_20</text>
<text x="256.8" y="108.4">PIO0_14/TRST</text>
<text x="258.6" y="112">PIO0_15/SWDIO</text>
<text x="51.9" y="116.4">ASM1117</text>
<text x="211" y="119.4">PIO0_4/SCL</text>
<text x="219.3" y="115.9">PIO0_2/SSEL0</text>
<text x="258.6" y="115.5">PIO0_16/AD5</text>
<text x="258.6" y="119.1">PIO0_17/RTS</text>
<text x="211.2" y="123.2">PIO0_5/SDA</text>
<text x="43.3" y="132.1">V3_3</text>
<text x="120.6" y="136" transform="rotate(-90 120.6 136)">PIO0_4/SCL</text>
<text x="124.2" y="135.9" transform="rotate(-90 124.2 135.9)">PIO0_5/SDA</text>
<text x="127.9" y="137.9" transform="rotate(-90 127.9 137.9)">PIO0_10/SWCLK</text>
<text x="135" y="136.6" transform="rotate(-90 135 136.6)">PIO0_12/TMS</text>
<text x="138.5" y="136.4" transform="rotate(-90 138.5 136.4)">PIO0_13/TDO</text>
<text x="141.9" y="137.3" transform="rotate(-90 141.9 137.3)">PIO0_14/TRST</text>
<text x="145.5" y="137.7" transform="rotate(-90 145.5 137.7)">PIO0_15/SWDIO</text>
<text x="149.2" y="136.8" transform="rotate(-90 149.2 136.8)">PIO1_15/SCK1</text>
<text x="152.6" y="136.2" transform="rotate(-90 152.6 136.2)">PIO0_17/RTS</text>
<text x="131.4" y="138" transform="rotate(-90 131.4 138)">PIO0_22/MISO1</text>
<text x="85.1" y="153.6">PIO0_15/SWDIO</text>
<text x="106.8" y="155.5">PIO0_10/SWCLK</text>
<text x="79.4" y="160.5">PIO0_0/RESET</text>
<text x="79.4" y="158.7">PIO0_11/TDI</text>
<text x="79.4" y="156.9">PIO0_13/TDO</text>
</g>
<g font-size="1.2">
<text x="34.1" y="52.4" transform="rotate(-90 34.1 52.4)">2K</text>
<text x="89.9" y="51.6">33R</text>
<text x="98.8" y="48.4" transform="rotate(-90 98.8 48.4)">10K</text>
<text x="93.8" y="60.1">100nF</text>
<text x="177.2" y="65">33R</text>
<text x="62.8" y="70.9">100nF</text>
<text x="82.4" y="68.5">2k</text>
<text x="177.4" y="68.6">33R</text>
<text x="45.8" y="74.9">33R</text>
<text x="176.5" y="76">33R</text>
<text x="177.1" y="72.3">33R</text>
<text x="46" y="80.2">33R</text>
<text x="92.9" y="82.4">10K</text>
<text x="176.4" y="79.6">33R</text>
<text x="176.5" y="83.2">33R</text>
<text x="47.6" y="84.1">18pF</text>
<text x="57.1" y="84.4">18pF</text>
<text x="67.7" y="86.2" transform="rotate(-90 67.7 86.2)">10K</text>
<text x="176.4" y="86.7">33R</text>
<text x="26.8" y="94.6" transform="rotate(-90 26.8 94.6)">1M</text>
<text x="30.9" y="94.2">10nF/50V</text>
<text x="176.4" y="95.6">33R</text>
<text x="41.4" y="98.3">6V/1A</text>
<text x="71.6" y="101.1">TG2103</text>
<text x="89.5" y="98.3">100nF</text>
<text x="99.7" y="98.7">10nF</text>
<text x="87.4" y="116.9">18pF</text>
<text x="109.4" y="116.4">18pF</text>
<text x="60.9" y="120.5">10uF</text>
<text x="69.8" y="120.5">0.1uF</text>
<text x="56.9" y="141.1">24K</text>
<text x="99.5" y="175.2" transform="rotate(-90 99.5 175.2)">24K</text>
</g>
<text font-size=".8" x="45.5" y="120.9">10uF</text>
</svg>
